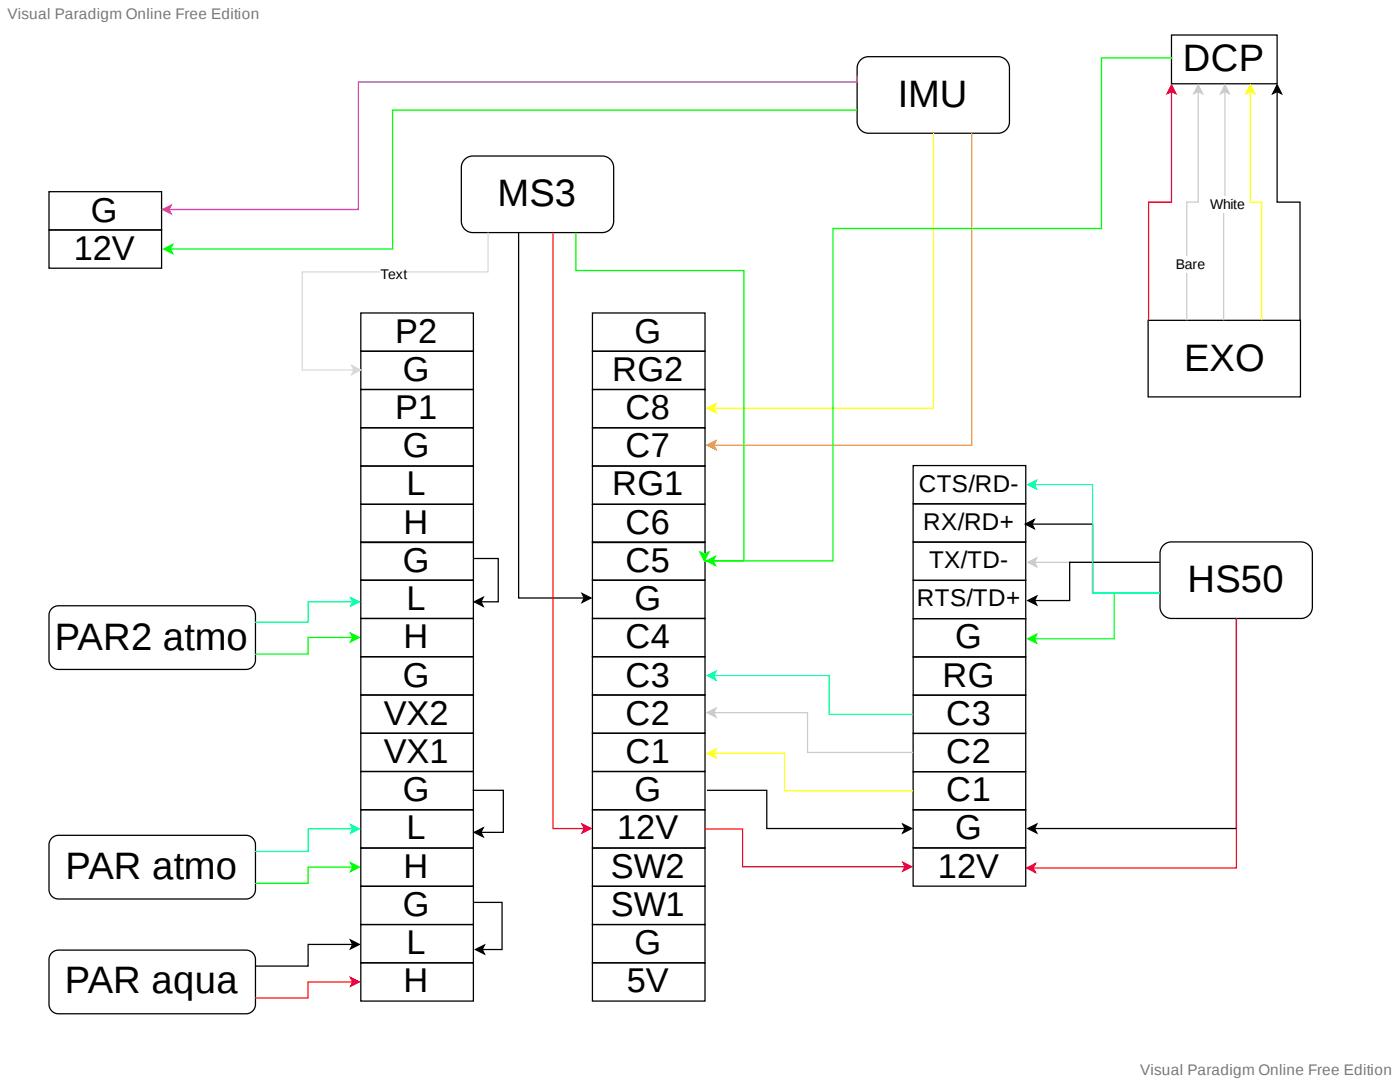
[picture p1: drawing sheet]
<svg xmlns="http://www.w3.org/2000/svg" width="279mm" height="216mm" viewBox="0 0 279 216" stroke-linecap="round" stroke-linejoin="round" font-family="sans-serif">
<path d="M118.1 176.5h22.4v7.6h-22.4z" fill="none" stroke="#000" stroke-width=".25"/>
<path d="M92.6 31.7l.8-.5 .8-.1h25.8a2.29 2.29 0 0 1 2.3 2.3v10.6a2.29 2.29 0 0 1-2.3 2.3h-25.8a2.29 2.29 0 0 1-2.2-2.3v-10.8l.2-.8z" fill="#fff"/>
<path d="M92.6 31.7l.8-.5 .8-.1h25.8a2.29 2.29 0 0 1 2.3 2.3v10.6a2.29 2.29 0 0 1-2.3 2.3h-25.8a2.29 2.29 0 0 1-2.2-2.3v-10.8l.2-.8z" fill="none" stroke="#000" stroke-width=".25"/>
<path d="M171.5 12l.8-.5 .8-.2h25.8a2.29 2.29 0 0 1 2.3 2.3v10.6a2.29 2.29 0 0 1-2.3 2.3h-25.8a2.29 2.29 0 0 1-2.2-2.3v-10.8l.2-.8z" fill="#fff"/>
<path d="M171.5 12l.8-.5 .8-.2h25.8a2.29 2.29 0 0 1 2.3 2.3v10.6a2.29 2.29 0 0 1-2.3 2.3h-25.8a2.29 2.29 0 0 1-2.2-2.3v-10.8l.2-.8z" fill="none" stroke="#000" stroke-width=".25"/>
<path d="M10.3 189.8l.6-.4 .8-.2h37.3a1.9 1.9 0 0 1 1.9 1.9v8.9a1.9 1.9 0 0 1-1.9 1.9h-37.3a1.9 1.9 0 0 1-1.9-1.9v-9.1l.2-.7z" fill="#fff"/>
<path d="M10.3 189.8l.6-.4 .8-.2h37.3a1.9 1.9 0 0 1 1.9 1.9v8.9a1.9 1.9 0 0 1-1.9 1.9h-37.3a1.9 1.9 0 0 1-1.9-1.9v-9.1l.2-.7z" fill="none" stroke="#000" stroke-width=".25"/>
<path d="M10.3 166.9l.6-.4 .8-.1h37.3a1.9 1.9 0 0 1 1.9 1.9v8.9a1.9 1.9 0 0 1-1.9 1.9h-37.3a1.9 1.9 0 0 1-1.9-1.9v-9.1l.2-.7z" fill="#fff"/>
<path d="M10.3 166.9l.6-.4 .8-.1h37.3a1.9 1.9 0 0 1 1.9 1.9v8.9a1.9 1.9 0 0 1-1.9 1.9h-37.3a1.9 1.9 0 0 1-1.9-1.9v-9.1l.2-.7zM118.1 191.8h22.4v7.6h-22.4z" fill="none" stroke="#000" stroke-width=".25"/>
<path d="M10.3 121.2l.6-.4 .8-.2h37.3a1.9 1.9 0 0 1 1.9 2v8.8a1.9 1.9 0 0 1-1.9 1.9h-37.3a1.9 1.9 0 0 1-1.9-1.9v-9l.2-.7z" fill="#fff"/>
<g fill="none" stroke="#000" stroke-width=".25">
<path d="M71.9 62.3h22.5v7.7h-22.5zM71.9 77.6h22.5v7.6h-22.5zM71.9 70h22.5v7.6h-22.5zM118.1 62.3h22.4v7.7h-22.4zM118.1 77.6h22.4v7.6h-22.4zM118.1 70h22.4v7.6h-22.4zM71.9 85.2h22.5v7.6h-22.5zM71.9 92.8h22.5v7.6h-22.5zM118.1 85.2h22.4v7.6h-22.4zM118.1 92.8h22.4v7.6h-22.4zM182 92.7h22.5v7.6h-22.5zM71.9 107.9h22.5v7.7h-22.5z"/>
<path d="M71.9 115.6h22.5v7.6h-22.5zM71.9 100.4h22.5v7.7h-22.5zM118.1 107.9h22.4v7.7h-22.4zM118.1 115.6h22.4v7.6h-22.4zM118.1 100.4h22.4v7.7h-22.4zM182 100.3h22.5v7.7h-22.5zM182 115.6h22.5v7.6h-22.5zM182 108h22.5v7.6h-22.5zM10.3 121.2l.6-.4 .8-.2h37.3a1.9 1.9 0 0 1 1.9 2v8.8a1.9 1.9 0 0 1-1.9 1.9h-37.3a1.9 1.9 0 0 1-1.9-1.9v-9l.2-.7zM71.9 130.8h22.5v7.6h-22.5zM71.9 138.4h22.5v7.6h-22.5zM71.9 123.2h22.5v7.6h-22.5z"/>
<path d="M118.1 130.8h22.4v7.6h-22.4zM118.1 138.4h22.4v7.6h-22.4zM118.1 123.2h22.4v7.6h-22.4zM182 123.2h22.5v7.6h-22.5zM182 138.5h22.5v7.6h-22.5zM182 130.8h22.5v7.7h-22.5zM71.9 153.7h22.5v7.6h-22.5zM71.9 146h22.5v7.7h-22.5zM118.1 153.7h22.4v7.6h-22.4zM118.1 146h22.4v7.7h-22.4zM182 153.7h22.5v7.6h-22.5zM182 146.1h22.5v7.6h-22.5z"/>
<path d="M71.9 176.5h22.5v7.6h-22.5zM71.9 168.9h22.5v7.6h-22.5zM71.9 161.3h22.5v7.6h-22.5zM118.1 168.9h22.4v7.6h-22.4zM118.1 161.3h22.4v7.6h-22.4zM182 168.9h22.5v7.6h-22.5zM182 161.3h22.5v7.6h-22.5zM71.9 184.1h22.5v7.7h-22.5zM71.9 191.8h22.5v7.6h-22.5zM118.1 184.1h22.4v7.7h-22.4z"/>
</g>
<path d="M231.9 108.6l.7-.5 .9-.2h25.8a2.29 2.29 0 0 1 2.3 2.3v10.7a2.29 2.29 0 0 1-2.3 2.3h-25.8a2.29 2.29 0 0 1-2.3-2.3v-10.8l.3-.9z" fill="#fff"/>
<path d="M9.8 38.2h22.4v7.6h-22.4zM9.8 45.8h22.4v7.6h-22.4zM231.9 108.6l.7-.5 .9-.2h25.8a2.29 2.29 0 0 1 2.3 2.3v10.7a2.29 2.29 0 0 1-2.3 2.3h-25.8a2.29 2.29 0 0 1-2.3-2.3v-10.8l.3-.9z" fill="none" stroke="#000" stroke-width=".25"/>
<path d="M233.5 7h21.1v9.7h-21.1z" fill="#fff"/>
<path d="M233.5 7h21.1v9.7h-21.1z" fill="none" stroke="#000" stroke-width=".25"/>
<path d="M228.9 63.8h30.3v15.2h-30.3z" fill="#fff"/>
<path d="M228.9 63.8h30.3v15.2h-30.3z" fill="none" stroke="#000" stroke-width=".25"/>
<path d="M97.3 46.3v7.9h-37.1v19.5h10.4" fill="none" stroke="#d9d9d9" stroke-width=".25"/>
<path d="M70.1 72.8l1.8 .9-1.8 .9 .5-.9z" fill="#d9d9d9"/>
<path d="M70.1 72.8l1.8 .9-1.8 .9 .5-.9z" fill="none" stroke="#d9d9d9" stroke-width=".25"/>
<path d="M75.9 53h5.3v3.3h-5.3z" fill="#fff"/>
<path d="M103.4 46.3v72.8h13.1M116 118.2l1.8 .9-1.8 .9 .5-.9zM246.4 123.2v41.8h-40.2M204.9 165l1.8-.9-.5 .9 .5 .9z" fill="none" stroke="#000" stroke-width=".25"/>
<path d="M116 118.2l1.8 .9-1.8 .9 .5-.9zM204.9 165l1.8-.9-.5 .9 .5 .9z" fill="#000"/>
<path d="M231.2 118.1h-9.1v9.1h-15.9" fill="none" stroke="#0f0" stroke-width=".25"/>
<path d="M204.9 127.2l1.8-.9-.5 .9 .5 .9z" fill="#0f0"/>
<path d="M204.9 127.2l1.8-.9-.5 .9 .5 .9z" fill="none" stroke="#0f0" stroke-width=".25"/>
<path d="M204.4 104.4l1.7-.9-.4 .9 .4 .9zM205.7 104.4h12.1v13.7h13.4" fill="none" stroke="#000" stroke-width=".25"/>
<path d="M204.4 104.4l1.7-.9-.4 .9 .4 .9z" fill="#000"/>
<path d="M206.2 112h25" fill="none" stroke="#ccc" stroke-width=".25"/>
<path d="M204.9 112l1.8-.9-.5 .9 .5 .9z" fill="#ccc"/>
<path d="M204.9 112l1.8-.9-.5 .9 .5 .9z" fill="none" stroke="#ccc" stroke-width=".25"/>
<path d="M170.9 21.9h-92.6v27.7h-44.3" fill="none" stroke="#0f0" stroke-width=".25"/>
<path d="M32.6 49.6l1.8-.9-.4 .9 .4 .9z" fill="#0f0"/>
<path d="M32.6 49.6l1.8-.9-.4 .9 .4 .9z" fill="none" stroke="#0f0" stroke-width=".25"/>
<path d="M170.9 15.1v1.3h-99.5v25.3h-37.7" fill="none" stroke="#90f" stroke-width=".25"/>
<path d="M32.4 41.7l1.8-.9-.5 .9 .5 .9z" fill="#90f"/>
<path d="M32.4 41.7l1.8-.9-.5 .9 .5 .9z" fill="none" stroke="#90f" stroke-width=".25"/>
<path d="M193.7 26.5v62.2h-51.4" fill="none" stroke="#f90" stroke-width=".25"/>
<path d="M140.9 88.7l1.8-.9-.4 .9 .4 .8z" fill="#f90"/>
<path d="M140.9 88.7l1.8-.9-.4 .9 .4 .8z" fill="none" stroke="#f90" stroke-width=".25"/>
<path d="M186.1 26.5v54.8h-43.8" fill="none" stroke="#ff0" stroke-width=".25"/>
<path d="M140.9 81.3l1.8-.9-.4 .9 .4 .9z" fill="#ff0"/>
<path d="M140.9 81.3l1.8-.9-.4 .9 .4 .9z" fill="none" stroke="#ff0" stroke-width=".25"/>
<path d="M69.9 187.2l1.7 .9-1.7 .9 .4-.9zM70.3 188.1h-8.9v4.3h-10.5" fill="none" stroke="#000" stroke-width=".25"/>
<path d="M69.9 187.2l1.7 .9-1.7 .9 .4-.9z" fill="#000"/>
<path d="M70.3 195.6h-8.9v3.2h-10.5" fill="none" stroke="#f00" stroke-width=".25"/>
<path d="M69.9 194.7l1.7 .9-1.7 .8 .4-.8z" fill="#f00"/>
<path d="M69.9 194.7l1.7 .9-1.7 .8 .4-.8z" fill="none" stroke="#f00" stroke-width=".25"/>
<path d="M70.3 172.7h-8.9v3.2h-10.5" fill="none" stroke="#0f0" stroke-width=".25"/>
<path d="M69.9 171.8l1.7 .9-1.7 .9 .4-.9z" fill="#0f0"/>
<path d="M70.3 127h-8.9v3.3h-10.5M69.9 171.8l1.7 .9-1.7 .9 .4-.9z" fill="none" stroke="#0f0" stroke-width=".25"/>
<path d="M69.9 126.1l1.7 .9-1.7 .9 .4-.9z" fill="#0f0"/>
<path d="M69.9 126.1l1.7 .9-1.7 .9 .4-.9z" fill="none" stroke="#0f0" stroke-width=".25"/>
<path d="M110.2 46.3v118.7h6.3" fill="none" stroke="#f00" stroke-width=".25"/>
<path d="M116 164.1l1.8 .9-1.8 .9 .5-.9z" fill="#f00"/>
<path d="M116 164.1l1.8 .9-1.8 .9 .5-.9z" fill="none" stroke="#f00" stroke-width=".25"/>
<path d="M114.8 46.3v7.6h33.5v57.8h-6.2" fill="none" stroke="#0f0" stroke-width=".25"/>
<path d="M140.8 111.7l1.8-.9-.5 .9 .5 .9z" fill="#0f0"/>
<path d="M140.8 111.7l1.8-.9-.5 .9 .5 .9z" fill="none" stroke="#0f0" stroke-width=".25"/>
<path d="M94.5 111.2h4.8v8.7h-3.4M94.5 119.9l1.8-.9-.4 .9 .4 .9zM94.2 157.4h6.1v8.4h-4.4M94.5 179.7h5.6v9.4h-4M94.5 165.8l1.8-.9-.4 .9 .4 .9zM94.8 189.1l1.8-.9-.5 .9 .5 .9z" fill="none" stroke="#000" stroke-width=".25"/>
<path d="M94.5 119.9l1.8-.9-.4 .9 .4 .9zM94.5 165.8l1.8-.9-.4 .9 .4 .9zM94.8 189.1l1.8-.9-.5 .9 .5 .9z" fill="#000"/>
<path d="M140.5 165.1h7.5v7.5h32.4" fill="none" stroke="#f00" stroke-width=".25"/>
<path d="M180 171.7l1.7 .9-1.7 .9 .4-.9z" fill="#f00"/>
<path d="M180 171.7l1.7 .9-1.7 .9 .4-.9z" fill="none" stroke="#f00" stroke-width=".25"/>
<path d="M140.9 157.4h11.9v7.6h27.6M180 164.1l1.7 .9-1.7 .9 .4-.9z" fill="none" stroke="#000" stroke-width=".25"/>
<path d="M180 164.1l1.7 .9-1.7 .9 .4-.9z" fill="#000"/>
<path d="M142.3 150.1h14.1v7.4h25.6" fill="none" stroke="#ff0" stroke-width=".25"/>
<path d="M140.9 150.1l1.8-.9-.4 .9 .4 .8z" fill="#ff0"/>
<path d="M140.9 150.1l1.8-.9-.4 .9 .4 .8z" fill="none" stroke="#ff0" stroke-width=".25"/>
<path d="M142.3 141.9h18.7v8h21" fill="none" stroke="#ccc" stroke-width=".25"/>
<path d="M140.9 141.9l1.8-.9-.4 .9 .4 .9z" fill="#ccc"/>
<path d="M140.9 141.9l1.8-.9-.4 .9 .4 .9z" fill="none" stroke="#ccc" stroke-width=".25"/>
<path d="M142.3 134.6h23v7.7h16.7" fill="none" stroke="#0ff" stroke-width=".25"/>
<path d="M140.9 134.6l1.8-.9-.4 .9 .4 .9z" fill="#0ff"/>
<path d="M206.2 96.5h11.6v21.6h13.4M140.9 134.6l1.8-.9-.4 .9 .4 .9z" fill="none" stroke="#0ff" stroke-width=".25"/>
<path d="M204.9 119.6l1.8-.9-.5 .9 .5 .9zM231.2 112h-18v7.6h-7" fill="none" stroke="#000" stroke-width=".25"/>
<path d="M204.9 119.6l1.8-.9-.5 .9 .5 .9z" fill="#000"/>
<path d="M204.9 96.5l1.8-.9-.5 .9 .5 .9z" fill="#0ff"/>
<path d="M204.9 96.5l1.8-.9-.5 .9 .5 .9z" fill="none" stroke="#0ff" stroke-width=".25"/>
<path d="M246.4 123.2v49.7h-40.4" fill="none" stroke="#f00" stroke-width=".25"/>
<path d="M204.6 172.9l1.8-.9-.4 .9 .4 .9z" fill="#f00"/>
<path d="M204.6 172.9l1.8-.9-.4 .9 .4 .9z" fill="none" stroke="#f00" stroke-width=".25"/>
<path d="M70.3 165.1h-8.9v4.5h-10.5" fill="none" stroke="#0ff" stroke-width=".25"/>
<path d="M69.9 164.2l1.7 .9-1.7 .9 .4-.9z" fill="#0ff"/>
<path d="M70.3 119.9h-8.9v4h-10.5M69.9 164.2l1.7 .9-1.7 .9 .4-.9z" fill="none" stroke="#0ff" stroke-width=".25"/>
<path d="M69.9 119l1.7 .9-1.7 .9 .4-.9z" fill="#0ff"/>
<path d="M69.9 119l1.7 .9-1.7 .9 .4-.9z" fill="none" stroke="#0ff" stroke-width=".25"/>
<path d="M233.5 11.8v-.3h-13.9v34h-53.6v66.2h-25.6v-1.3" fill="none" stroke="#0f0" stroke-width=".25"/>
<path d="M139.5 109.9l.9 .5 .9-.5-.9 1.8z" fill="#0f0"/>
<path d="M139.5 109.9l.9 .5 .9-.5-.9 1.8z" fill="none" stroke="#0f0" stroke-width=".25"/>
<path d="M249.2 18.2v22.1h2.3v23.5" fill="none" stroke="#ff0" stroke-width=".25"/>
<path d="M249.2 16.9l.9 1.8-.9-.5-.8 .5z" fill="#ff0"/>
<path d="M249.2 16.9l.9 1.8-.9-.5-.8 .5z" fill="none" stroke="#ff0" stroke-width=".25"/>
<path d="M244.2 18.2v22.1h-.3v23.5" fill="none" stroke="#ccc" stroke-width=".25"/>
<path d="M244.2 16.9l.9 1.8-.9-.5-.9 .5z" fill="#ccc"/>
<path d="M244.2 16.9l.9 1.8-.9-.5-.9 .5z" fill="none" stroke="#ccc" stroke-width=".25"/>
<path d="M241.2 39.1h6.9v3.3h-6.9z" fill="#fff"/>
<path d="M238.8 18.2v22.1h-2.2v23.5" fill="none" stroke="#ccc" stroke-width=".25"/>
<path d="M238.8 16.9l.9 1.8-.9-.5-.8 .5z" fill="#ccc"/>
<path d="M238.8 16.9l.9 1.8-.9-.5-.8 .5z" fill="none" stroke="#ccc" stroke-width=".25"/>
<path d="M234.4 51h5.8v3.3h-5.8z" fill="#fff"/>
<path d="M254.6 16.9l.9 1.8-.9-.5-.9 .5zM254.6 18.2v22.1h4.5v23.5" fill="none" stroke="#000" stroke-width=".25"/>
<path d="M254.6 16.9l.9 1.8-.9-.5-.9 .5z" fill="#000"/>
<path d="M233.5 18.2v22.1h-4.6v23.5" fill="none" stroke="#f00" stroke-width=".25"/>
<path d="M233.5 16.9l.9 1.8-.9-.5-.9 .5z" fill="#f00"/>
<path d="M233.5 16.9l.9 1.8-.9-.5-.9 .5z" fill="none" stroke="#f00" stroke-width=".25"/>
<g font-size="7.6">
<text x="235.8" y="14.2">DCP</text>
<text x="179" y="21.3">IMU</text>
<text x="99.2" y="41.1">MS3</text>
<text x="236" y="73.8">EXO</text>
<text x="236.7" y="118">HS50</text>
<text x="10.9" y="129.4">PAR2 atmo</text>
<text x="13.1" y="175">PAR atmo</text>
<text x="12.9" y="197.9">PAR aqua</text>
</g>
<g font-size="6.8">
<text x="18.1" y="44.1">G</text>
<text x="14.7" y="51.8">12V</text>
<text x="78.8" y="68.2">P2</text>
<text x="126.5" y="68.2">G</text>
<text x="80.3" y="75.9">G</text>
<text x="122" y="75.9">RG2</text>
<text x="78.8" y="83.5">P1</text>
<text x="124.7" y="83.5">C8</text>
<text x="80.3" y="91.1">G</text>
<text x="124.7" y="91.1">C7</text>
<text x="81.1" y="98.7">L</text>
<text x="122" y="98.7">RG1</text>
<text x="80.4" y="106.3">H</text>
<text x="124.7" y="106.3">C6</text>
<text x="80.3" y="113.9">G</text>
<text x="124.7" y="113.9">C5</text>
<text x="81.1" y="121.5">L</text>
<text x="126.5" y="121.5">G</text>
<text x="80.4" y="129.1">H</text>
<text x="124.7" y="129.1">C4</text>
<text x="190.4" y="129.1">G</text>
<text x="80.3" y="136.7">G</text>
<text x="124.7" y="136.7">C3</text>
<text x="187.8" y="136.7">RG</text>
<text x="76.5" y="144.3">VX2</text>
<text x="124.7" y="144.3">C2</text>
<text x="188.6" y="144.3">C3</text>
<text x="76.5" y="152">VX1</text>
<text x="124.7" y="152">C1</text>
<text x="188.6" y="152">C2</text>
<text x="80.3" y="159.6">G</text>
<text x="126.5" y="159.6">G</text>
<text x="188.6" y="159.6">C1</text>
<text x="81.1" y="167.2">L</text>
<text x="123" y="167.2">12V</text>
<text x="190.4" y="167.2">G</text>
<text x="80.4" y="174.8">H</text>
<text x="121.8" y="174.8">SW2</text>
<text x="187" y="174.8">12V</text>
<text x="80.3" y="182.4">G</text>
<text x="121.8" y="182.4">SW1</text>
<text x="81.1" y="190">L</text>
<text x="126.5" y="190">G</text>
<text x="80.4" y="197.6">H</text>
<text x="124.9" y="197.6">5V</text>
</g>
<g font-size="4.8">
<text x="183.2" y="97.9">CTS/RD-</text>
<text x="184" y="105.5">RX/RD+</text>
<text x="185.2" y="113.1">TX/TD-</text>
<text x="182.8" y="120.8">RTS/TD+</text>
</g>
<g font-size="3" fill="#787878">
<text x="1.5" y="3.8">Visual Paradigm Online Free Edition</text>
<text x="227.3" y="214.1">Visual Paradigm Online Free Edition</text>
</g>
<g font-size="2.8">
<text x="241.2" y="41.6">White</text>
<text x="234.4" y="53.5">Bare</text>
<text x="75.9" y="55.6">Text</text>
</g>
</svg>
